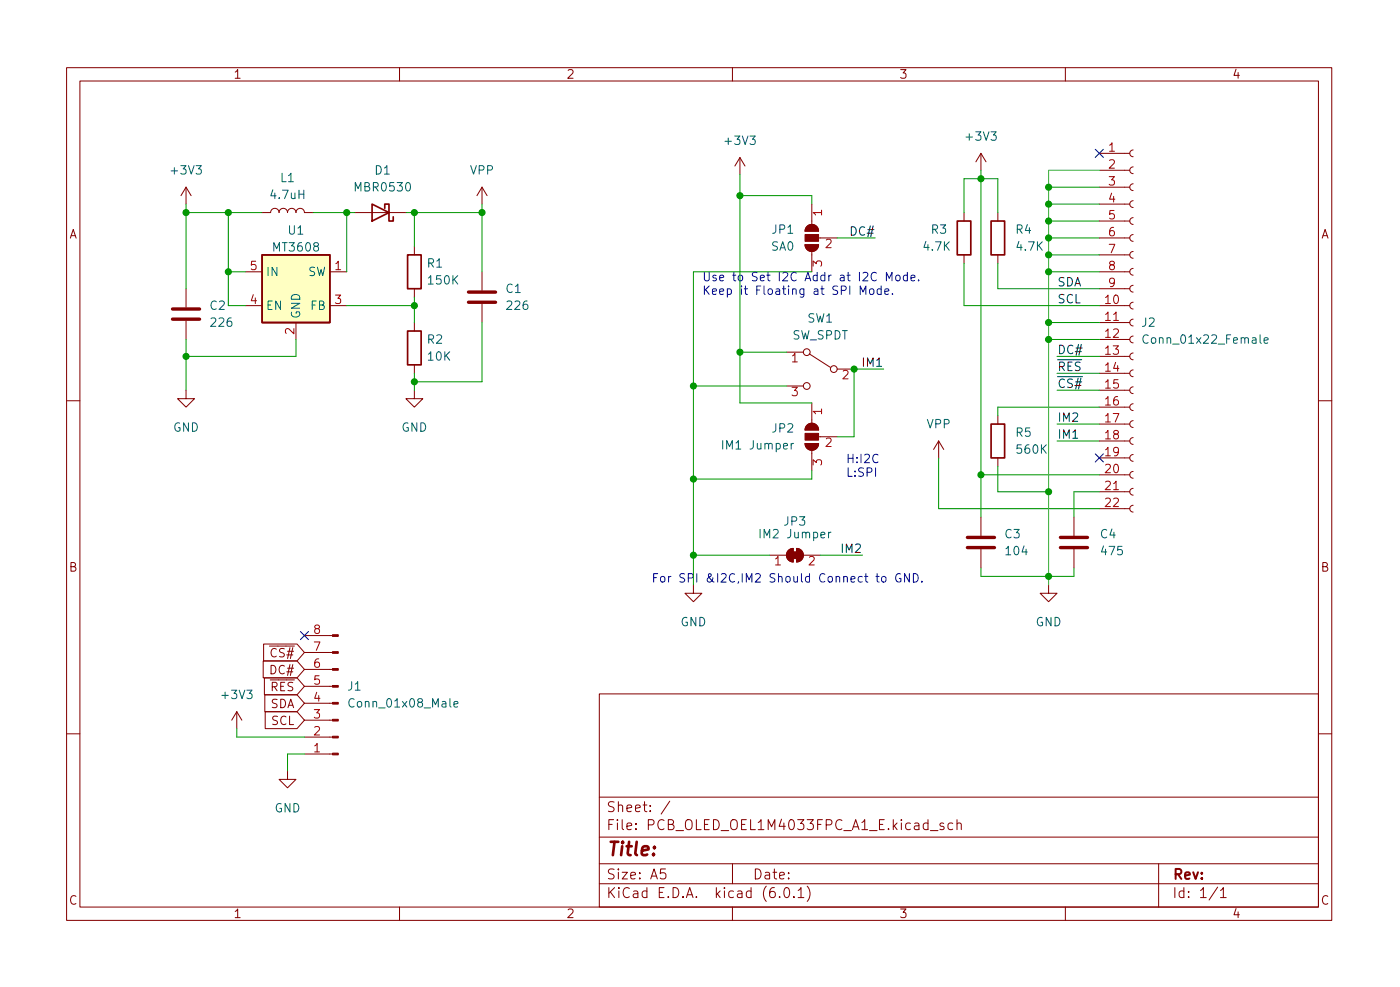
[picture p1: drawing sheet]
<svg xmlns="http://www.w3.org/2000/svg" width="210mm" height="148mm" viewBox="0 0 210 148" stroke-linecap="round" stroke-linejoin="round" font-family="sans-serif">
<g fill="none" stroke="#840000" stroke-width=".15">
<path d="M10 10.2h190v128h-190zM12 12.2h186v124h-186zM60 10.2v2M110 10.2v2M160 10.2v2M27.9 28.1v2.5M27.9 28.1l-.7 1.3M27.9 28.1l.8 1.3M39.4 31.9h1.2a.64 .64 0 0 1 .7-.6 .64 .64 0 0 1 .6 .6 .64 .64 0 0 1 .6-.6 .64 .64 0 0 1 .7 .6 .64 .64 0 0 1 .6-.6 .64 .64 0 0 1 .6 .6 .64 .64 0 0 1 .7-.6 .64 .64 0 0 1 .6 .6h1.3M53.3 31.9h7.7M62.2 37v1.3M72.4 28.1v2.5"/>
<path d="M72.4 28.1l-.8 1.3M72.4 28.1l.8 1.3M111.1 23.7l-.7 1.2M111.1 23.7v2.5M111.1 23.7l.8 1.2M120.9 36.7a1.02 1.02 0 0 0 1 1.1 1.02 1.02 0 0 0 1-1.1M120.9 36.7h2M121.2 34a1.02 1.02 0 0 1 1.1-.2 1.02 1.02 0 0 1 .6 .9h-2l.1-.4zM121.9 30.6v3.1M121.9 37.8v3M122.9 35.7h2.8M144.8 31.9v1.3"/>
<path d="M144.8 38.3v1.2M147.3 23l-.7 1.3M147.3 23v2.6M147.3 23l.8 1.3M149.9 31.9v1.3M149.9 38.3v1.2M165.1 38.3h4.6M165.1 35.7h4.6M165.1 33.2h4.6M165.1 30.6h4.6M165.1 28.1h4.6M165.1 25.6h4.6"/>
<path d="M165.1 23h4.6M170.2 37.8a.51 .51 0 0 0-.5 .5 .51 .51 0 0 0 .5 .5M170.2 35.2a.51 .51 0 0 0-.5 .5 .51 .51 0 0 0 .5 .5M170.2 32.7a.51 .51 0 0 0-.5 .5 .51 .51 0 0 0 .5 .5M170.2 30.1a.51 .51 0 0 0-.5 .5 .51 .51 0 0 0 .5 .5M170.2 27.6a.51 .51 0 0 0-.5 .5 .51 .51 0 0 0 .5 .5M170.2 25.1a.51 .51 0 0 0-.5 .5 .51 .51 0 0 0 .5 .5M170.2 22.5a.51 .51 0 0 0-.5 .5 .51 .51 0 0 0 .5 .5M27.9 58.6v1.3h1.3l-1.3 1.2-1.2-1.2h1.2M27.9 43.3v2.8M27.9 48.2v2.8M36.8 45.9h2.6"/>
<path d="M36.8 40.8h2.6M44.4 48.4v2.6M49.5 45.9h2.6M49.5 40.8h2.6M62.2 58.6v1.3h1.3l-1.3 1.2-1.2-1.2h1.2M62.2 43.3v1.3M62.2 48.4v1.3M62.2 54.8v1.2M72.4 40.8v2.8M72.4 45.6v2.8M118.1 52.9h2.5M118.1 57.9h2.5"/>
<path d="M121.5 53.1l3.2 2.1M125.7 55.4h2.6M165.1 58.6h4.6M165.1 56h4.6M165.1 53.5h4.6M165.1 51h4.6M165.1 48.4h4.6M165.1 45.9h4.6M165.1 43.3h4.6M165.1 40.8h4.6M170.2 58.1a.51 .51 0 0 0-.5 .5 .51 .51 0 0 0 .5 .5M170.2 55.5a.51 .51 0 0 0-.5 .5 .51 .51 0 0 0 .5 .5"/>
<path d="M170.2 53a.51 .51 0 0 0-.5 .5 .51 .51 0 0 0 .5 .5M170.2 50.5a.51 .51 0 0 0-.5 .5 .51 .51 0 0 0 .5 .5M170.2 47.9a.51 .51 0 0 0-.5 .5 .51 .51 0 0 0 .5 .5M170.2 45.4a.51 .51 0 0 0-.5 .5 .51 .51 0 0 0 .5 .5M170.2 42.8a.51 .51 0 0 0-.5 .5 .51 .51 0 0 0 .5 .5M170.2 40.3a.51 .51 0 0 0-.5 .5 .51 .51 0 0 0 .5 .5M10 60.2h2M120.9 66.6h2a1.02 1.02 0 0 1-1 1 1.02 1.02 0 0 1-1-1zM121.2 63.8a1.02 1.02 0 0 1 1.1-.2 1.02 1.02 0 0 1 .6 .9h-2l.1-.4zM121.9 60.5v3M121.9 67.6v3M122.9 65.6h2.8"/>
<path d="M141 66.2l-.8 1.3M141 66.2v2.5M141 66.2l.7 1.3M147.3 77.6v2.8M149.9 62.4v1.3M149.9 68.7v1.3M161.3 77.6v2.8M165.1 76.4h4.6M165.1 73.8h4.6M165.1 71.3h4.6M165.1 68.7h4.6M165.1 66.2h4.6"/>
<path d="M165.1 63.7h4.6M165.1 61.1h4.6M170.2 75.9a.51 .51 0 0 0-.5 .5 .51 .51 0 0 0 .5 .5M170.2 73.3a.51 .51 0 0 0-.5 .5 .51 .51 0 0 0 .5 .5M170.2 70.8a.51 .51 0 0 0-.5 .5 .51 .51 0 0 0 .5 .5M170.2 68.2a.51 .51 0 0 0-.5 .5 .51 .51 0 0 0 .5 .5M170.2 65.7a.51 .51 0 0 0-.5 .5 .51 .51 0 0 0 .5 .5M170.2 63.2a.51 .51 0 0 0-.5 .5 .51 .51 0 0 0 .5 .5M170.2 60.6a.51 .51 0 0 0-.5 .5 .51 .51 0 0 0 .5 .5M198 60.2h2M39.5 99.2h5.1l1.1 1.3-1.1 1.3h-5.1zM39.6 96.7h5l1.1 1.3-1.1 1.2h-5z"/>
<path d="M45.7 95.4h4.2M45.7 98h4.2M104.1 87.8v1.3h1.3l-1.3 1.2-1.2-1.2h1.2M115.6 83.3h2.5M118.4 82.6l.4-.2 .3-.1v2.1a1.02 1.02 0 0 1-.9-.7 1.02 1.02 0 0 1 .2-1.1zM119.6 82.3a1.02 1.02 0 0 1 1 1 1.02 1.02 0 0 1-1 1.1zM120.6 83.3h2.6M147.3 82.5v2.8M157.5 87.8v1.3h1.2l-1.2 1.2-1.3-1.2h1.3M161.3 82.5v2.8M10 110.2h2M35.6 106.8l-.8 1.3"/>
<path d="M35.6 106.8v2.6M35.6 106.8l.7 1.3M39.7 101.8h4.9l1.1 1.2-1.1 1.3h-4.9zM39.8 104.3h4.8l1.1 1.3-1.1 1.2h-4.8zM39.8 106.8h4.8l1.1 1.3-1.1 1.3h-4.8zM43.2 115.7v1.3h1.2l-1.2 1.3-1.3-1.3h1.3M45.7 100.5h4.2M45.7 103h4.2M45.7 105.6h4.2M45.7 108.1h4.2M45.7 110.7h4.2M45.7 113.2h4.2"/>
<path d="M90 104.2h108v32h-108zM90 119.7h108M198 110.2h2M60 136.2v2M90 132.7h108M90 129.7h108M90 125.7h108M99.9 130.4h-.7v.8l.2-.2 .5 .1 .1 .2-.1 .5-.2 .1h-.3l-.2-.1M100.6 120.3l-1.3 1.9M110 136.2v2M110 129.7v3M117.1 134.6v.1"/>
<path d="M117.9 133.3l.3-.1a.94 .94 0 0 1 0 1.5h-.1a1 1 0 0 1-.2-1.4zM119.2 134.6v.1M119.9 133.7l.4-.5v1.5M119.9 134.7h.8M121.2 133a1.72 1.72 0 0 1 0 2.3M139.7 124.7h1.2M141.7 123.6l-.3-.1-.2 .3v.2l.5 .1v.4h-.5M143.1 123.6l-.4-.1-.3 .3v.5l.1 .2h.6M143.7 123.7a.37 .37 0 0 1 .7 .1v.7M143.7 123v1.5M160 136.2v2M174 129.7v6.5"/>
<path d="M182.9 133.2l-1.3 1.9M183.3 133.7l.4-.5v1.5M183.3 134.7h.9"/>
<circle cx="121.2" cy="57.9" r=".51"/>
<circle cx="121.2" cy="52.9" r=".51"/>
<circle cx="125.2" cy="55.4" r=".51"/>
</g>
<path d="M25.9 47.9h4.1M25.9 46.4h4.1M70.4 45.4h4M70.4 43.8h4M145.3 82.2h4.1M145.3 80.7h4.1M159.3 82.2h4M159.3 80.7h4" fill="none" stroke="#840000" stroke-width=".51"/>
<g fill="#840000" stroke="#840000" stroke-width=".15">
<path d="M118.9 82.8h1v1.1h-1z"/>
<path d="M118.4 82.6l.4-.2 .3-.1v2.1a1.02 1.02 0 0 1-.9-.7 1.02 1.02 0 0 1 .2-1.1z"/>
<path d="M119.6 82.3a1.02 1.02 0 0 1 1 1 1.02 1.02 0 0 1-1 1.1z"/>
<path d="M121.2 63.8a1.02 1.02 0 0 1 1.1-.2 1.02 1.02 0 0 1 .6 .9h-2l.1-.4z"/>
<path d="M120.9 65.1h2v1h-2z"/>
<path d="M120.9 66.6h2a1.02 1.02 0 0 1-1 1 1.02 1.02 0 0 1-1-1z"/>
<path d="M121.2 34a1.02 1.02 0 0 1 1.1-.2 1.02 1.02 0 0 1 .6 .9h-2l.1-.4z"/>
<path d="M120.9 35.2h2v1h-2z"/>
<path d="M120.9 36.7h2a1.02 1.02 0 0 1-1 1.1 1.02 1.02 0 0 1-1-1.1z"/>
<path d="M49.9 95.3h.9v.2h-.9z"/>
<path d="M49.9 97.8h.9v.3h-.9z"/>
<path d="M49.9 100.4h.9v.2h-.9z"/>
<path d="M49.9 102.9h.9v.3h-.9z"/>
<path d="M49.9 105.4h.9v.3h-.9z"/>
<path d="M49.9 108h.9v.2h-.9z"/>
<path d="M49.9 110.5h.9v.3h-.9z"/>
<path d="M49.9 113.1h.9v.2h-.9z"/>
</g>
<path d="M172.4 50.4a.51 .51 0 0 0-.6 0 .51 .51 0 0 0-.2 .6 .48 .48 0 0 0 .3 .5 .48 .48 0 0 0 .5-.1M189.8 51.1l.7-.1-.1-.3h-.4l-.2 .2 .1 .6h.5M118.8 66.6v.8M119.2 66.6h-.3l-.1 .2M124.4 79.9v.8M124.8 79.9l-.2 .1-.2 .1M68.2 105.7l.6-.1-.1-.2-.3-.1-.2 .2v.6h.5" fill="none" stroke="#006464" stroke-width=".15"/>
<path d="M39.4 38.3h10.1v10.1h-10.1zM55.9 30.6l2.5 1.3-2.5 1.3zM57.8 31.3v-.7h.6v2.6h.7v-.7M61.2 38.3h2v5h-2zM143.8 33.2h2v5.1h-2zM148.8 33.2h2.1v5.1h-2.1zM61.2 49.7h2v5.1h-2zM148.8 63.7h2.1v5h-2.1z" fill="none" stroke="#840000" stroke-width=".25"/>
<path d="M39.4 38.3h10.1v10.1h-10.1z" fill="#ffffc2" stroke="#ffffc2" stroke-width=".15"/>
<g fill="none" stroke="#0000c2" stroke-width=".15">
<path d="M129.2 44.2v-1.3l.4 .9 .4-.9v1.3M130.7 43.4h.3l.2 .2v.4l-.2 .2-.3-.1-.1-.1v-.4zM132.3 43.4h-.3l-.3 .2v.4l.2 .1h.4M132.3 42.9v1.3M132.9 43.8l.6-.1-.1-.3h-.3l-.2 .1v.6h.5M133.1 42.2v-1.3l.4 .9 .5-.9v1.3M134 44.1v.1M134.6 41.4l.3-.1 .3 .3v.3l-.3 .3-.3-.1-.1-.2v-.3zM136.3 41.4l-.4-.1-.2 .3v.3l.1 .2h.5M136.3 40.9v1.3M136.8 41.7l.6-.1v-.2l-.4-.1-.2 .2 .1 .6h.5M138 42v.2"/>
<path d="M132.5 86.6l.3-.1 .3 .3v.3l-.3 .3-.3-.1-.1-.2v-.3zM135.2 86.2a.62 .62 0 0 0-.7 .4 .62 .62 0 0 0 .4 .8l.4-.1v-.5h-.2M136.6 86.1v1.3l-.8-1.3v1.3M137.2 86.1a.64 .64 0 0 1 .7 .6 .64 .64 0 0 1-.7 .7zM138.4 87.3v.1"/>
</g>
<g fill="none" stroke="#009600" stroke-width=".15">
<path d="M27.9 31.9h11.5M27.9 30.6v12.7M34.3 31.9v14h2.5M47 31.9h6.3M52.1 31.9v8.9M61 31.9h11.4M62.2 31.9v5.1M72.4 30.6v10.2M111.1 26.2v34.3h10.8M111.1 29.4h10.8v1.2M125.7 35.7h5.7M144.8 31.9v-5.1h5.1v5.1"/>
<path d="M144.8 39.5v6.4h20.3M147.3 25.6v52M149.9 39.5v3.8h15.2M157.5 30.6h7.6M157.5 28.1h7.6M157.5 33.2h7.6M157.5 35.7h7.6M157.5 38.3h7.6M27.9 51v7.6M34.3 40.8h2.5M44.4 51v2.5h-16.5M52.1 45.9h10.1"/>
<path d="M62.2 44.6v3.8M62.2 56v2.6M72.4 48.4v8.9h-10.2M104.1 57.9h14M111.1 52.9h7M121.9 40.8h-17.8v47M132.7 55.4h-4.4v10.2h-2.6M157.5 40.8h7.6M157.5 48.4h7.6M157.5 51h7.6M158.7 53.5h6.4M158.7 58.6h6.4"/>
<path d="M158.7 56h6.4M121.9 70.6v1.3h-17.8M141 68.7v7.7h24.1M147.3 71.3h17.8M149.9 70v3.8h7.6M158.7 63.7h6.4M158.7 66.2h6.4M165.1 61.1h-15.2v1.3M165.1 73.8h-3.8v3.8M104.1 83.3h11.5M123.2 83.3h6.3M147.3 85.3v1.2h14v-1.2"/>
<path d="M35.6 109.4v1.3h10.1M45.7 113.2h-2.5v2.5"/>
</g>
<path d="M165.1 25.6h-7.6v62.2" fill="none" stroke="#02ff5e" stroke-width=".15"/>
<path d="M164.5 22.4l1.2 1.2M165.7 22.4l-1.2 1.2M164.5 68.1l1.2 1.3M165.7 68.1l-1.2 1.3M45.1 94.8l1.2 1.2M46.3 94.8l-1.2 1.2" fill="none" stroke="#000084" stroke-width=".15"/>
<g fill="#009600" stroke="#009600" stroke-width=".15">
<circle cx="128.3" cy="55.4" r=".46"/>
<circle cx="147.3" cy="71.3" r=".46"/>
<circle cx="111.1" cy="29.4" r=".46"/>
<circle cx="111.1" cy="52.9" r=".46"/>
<circle cx="104.1" cy="57.9" r=".46"/>
<circle cx="62.2" cy="45.9" r=".46"/>
<circle cx="104.1" cy="83.3" r=".46"/>
<circle cx="104.1" cy="71.9" r=".46"/>
<circle cx="62.2" cy="31.9" r=".46"/>
<circle cx="72.4" cy="31.9" r=".46"/>
<circle cx="157.5" cy="28.1" r=".46"/>
<circle cx="157.5" cy="30.6" r=".46"/>
<circle cx="157.5" cy="35.7" r=".46"/>
<circle cx="157.5" cy="33.2" r=".46"/>
<circle cx="157.5" cy="38.3" r=".46"/>
<circle cx="147.3" cy="26.8" r=".46"/>
<circle cx="27.9" cy="31.9" r=".46"/>
<circle cx="62.2" cy="57.3" r=".46"/>
<circle cx="27.9" cy="53.5" r=".46"/>
<circle cx="34.3" cy="40.8" r=".46"/>
<circle cx="52.1" cy="31.9" r=".46"/>
<circle cx="34.3" cy="31.9" r=".46"/>
<circle cx="157.5" cy="86.5" r=".46"/>
<circle cx="157.5" cy="73.8" r=".46"/>
<circle cx="157.5" cy="48.4" r=".46"/>
<circle cx="157.5" cy="51" r=".46"/>
<circle cx="157.5" cy="40.8" r=".46"/>
</g>
<text font-size="2.8" fill="#840000" x="91" y="128.5">Title:</text>
<g font-size="2.1" fill="#840000">
<text x="91" y="124.6">File: PCB_OLED_OEL1M4033FPC_A1_E.kicad_sch</text>
<text x="91" y="121.9">Sheet: /</text>
<text x="91" y="134.8">KiCad E.D.A. kicad (6.0.1)</text>
<text x="91" y="132">Size: A5</text>
<text x="113" y="132">Date:</text>
<text x="176" y="132">Rev:</text>
<text x="176" y="134.8">Id: 1/1</text>
</g>
<g font-size="1.8" fill="#840000">
<text x="35" y="11.8">1</text>
<text x="85" y="11.8">2</text>
<text x="135" y="11.8">3</text>
<text x="185" y="11.8">4</text>
<text x="10.3" y="35.8">A</text>
<text x="198.4" y="35.8">A</text>
<text x="10.3" y="85.8">B</text>
<text x="198.4" y="85.8">B</text>
<text x="39.5" y="98.7">~{CS#}</text>
<text x="40.8" y="101.2">DC#</text>
<text x="39.3" y="103.8">~{RES}</text>
<text x="40.6" y="106.3">SDA</text>
<text x="40.8" y="108.8">SCL</text>
<text x="10.3" y="135.8">C</text>
<text x="35" y="137.8">1</text>
<text x="85" y="137.8">2</text>
<text x="135" y="137.8">3</text>
<text x="185" y="137.8">4</text>
<text x="198.4" y="135.8">C</text>
</g>
<g font-size="1.8" fill="#006464">
<text x="109" y="21.8">+3V3</text>
<text x="145.2" y="21.1">+3V3</text>
<text x="25.9" y="26.2">+3V3</text>
<text x="40.8" y="29.9">4.7uH</text>
<text x="42.1" y="27.3">L1</text>
<text x="53.5" y="28.7">MBR0530</text>
<text x="56.3" y="26.2">D1</text>
<text x="70.6" y="26.2">VPP</text>
<text x="43.3" y="35.2">U1</text>
<text x="116" y="35.1">JP1</text>
<text x="139.9" y="35.1">R3</text>
<text x="152.6" y="35.1">R4</text>
<text x="39.9" y="41.4">IN</text>
<text x="41.2" y="37.8">MT3608</text>
<text x="46.2" y="41.4">SW</text>
<text x="64.2" y="40.2">R1</text>
<text x="115.8" y="37.6">SA0</text>
<text x="138.8" y="37.6">4.7K</text>
<text x="152.8" y="37.6">4.7K</text>
<text x="31.6" y="46.5">C2</text>
<text x="39.9" y="46.5">EN</text>
<text x="45.1" y="47.9" transform="rotate(-90 45.1 47.9)">GND</text>
<text x="46.7" y="46.5">FB</text>
<text x="64.4" y="42.7">150K</text>
<text x="76" y="44">C1</text>
<text x="76.2" y="46.5">226</text>
<text x="31.8" y="49.1">226</text>
<text x="64.2" y="51.6">R2</text>
<text x="118.9" y="51">SW_SPDT</text>
<text x="121.3" y="48.4">SW1</text>
<text x="171.5" y="49.1">J2</text>
<text x="172.3" y="51.6">Conn_01x22_Female</text>
<text x="64.3" y="54.1">10K</text>
<text x="26" y="64.8">GND</text>
<text x="60.3" y="64.8">GND</text>
<text x="116" y="64.9">JP2</text>
<text x="139.2" y="64.3">VPP</text>
<text x="152.6" y="65.6">R5</text>
<text x="108.9" y="67.5">IM1 Jumper</text>
<text x="152.8" y="68.1">560K</text>
<text x="114.5" y="80.8">IM2 Jumper</text>
<text x="117.8" y="78.9">JP3</text>
<text x="150.9" y="80.8">C3</text>
<text x="151.2" y="83.3">104</text>
<text x="165.3" y="80.8">C4</text>
<text x="165.5" y="83.3">475</text>
<text x="102.2" y="94">GND</text>
<text x="155.5" y="94">GND</text>
<text x="33.5" y="104.9">+3V3</text>
<text x="52.3" y="103.7">J1</text>
<text x="52.9" y="106.2">Conn_01x08_Male</text>
<text x="41.2" y="122">GND</text>
</g>
<g font-size="1.8" fill="#a90000">
<text x="166.5" y="22.8">1</text>
<text x="166.5" y="25.3">2</text>
<text x="166.5" y="27.8">3</text>
<text x="123.4" y="32.4" transform="rotate(-90 123.4 32.4)">1</text>
<text x="166.5" y="30.4">4</text>
<text x="166.5" y="32.9">5</text>
<text x="166.5" y="35.5">6</text>
<text x="37.6" y="40.5">5</text>
<text x="50.3" y="40.5">1</text>
<text x="123.4" y="40" transform="rotate(-90 123.4 40)">3</text>
<text x="124" y="37.2">2</text>
<text x="166.5" y="38">7</text>
<text x="166.5" y="40.5">8</text>
<text x="37.6" y="45.6">4</text>
<text x="50.3" y="45.6">3</text>
<text x="166" y="45.6">10</text>
<text x="166.5" y="43.1">9</text>
<text x="44.2" y="50.2" transform="rotate(-90 44.2 50.2)">2</text>
<text x="166" y="48.2">11</text>
<text x="166" y="50.7">12</text>
<text x="166" y="53.2">13</text>
<text x="118.9" y="54.4">1</text>
<text x="118.9" y="59.5">3</text>
<text x="126.5" y="56.9">2</text>
<text x="166" y="55.8">14</text>
<text x="166" y="58.3">15</text>
<text x="123.4" y="62.2" transform="rotate(-90 123.4 62.2)">1</text>
<text x="166" y="60.9">16</text>
<text x="166" y="63.4">17</text>
<text x="166" y="65.9">18</text>
<text x="123.4" y="69.9" transform="rotate(-90 123.4 69.9)">3</text>
<text x="124" y="67.1">2</text>
<text x="166" y="68.5">19</text>
<text x="166" y="71">20</text>
<text x="166" y="73.6">21</text>
<text x="166" y="76.1">22</text>
<text x="116.3" y="84.9">1</text>
<text x="121.4" y="84.9">2</text>
<text x="47.1" y="95.2">8</text>
<text x="47.1" y="100.2">6</text>
<text x="47.1" y="97.7">7</text>
<text x="47.1" y="107.9">3</text>
<text x="47.1" y="105.3">4</text>
<text x="47.1" y="102.8">5</text>
<text x="47.1" y="112.9">1</text>
<text x="47.1" y="110.4">2</text>
</g>
<g font-size="1.8" fill="#0f0f0f">
<text x="127.9" y="35.4">DC#</text>
<text x="158.7" y="45.5">SCL</text>
<text x="158.7" y="43">SDA</text>
<text x="158.7" y="53.2">DC#</text>
<text x="129.8" y="55.1">IM1</text>
<text x="158.7" y="58.2">~{CS#}</text>
<text x="158.7" y="55.7">~{RES}</text>
<text x="158.7" y="65.9">IM1</text>
<text x="158.7" y="63.3">IM2</text>
<text x="126.6" y="83">IM2</text>
</g>
<g font-size="1.8" fill="#0000c2">
<text x="105.4" y="42.2">Use to Set I2C Addr at I2C Mode.</text>
<text x="105.4" y="44.3">Keep it Floating at SPI Mode.</text>
<text x="127" y="69.5">H:I2C</text>
<text x="127" y="71.6">L:SPI</text>
<text x="97.8" y="87.4">For SPI &amp;I2C,IM2 Should Connect to GND.</text>
</g>
</svg>
